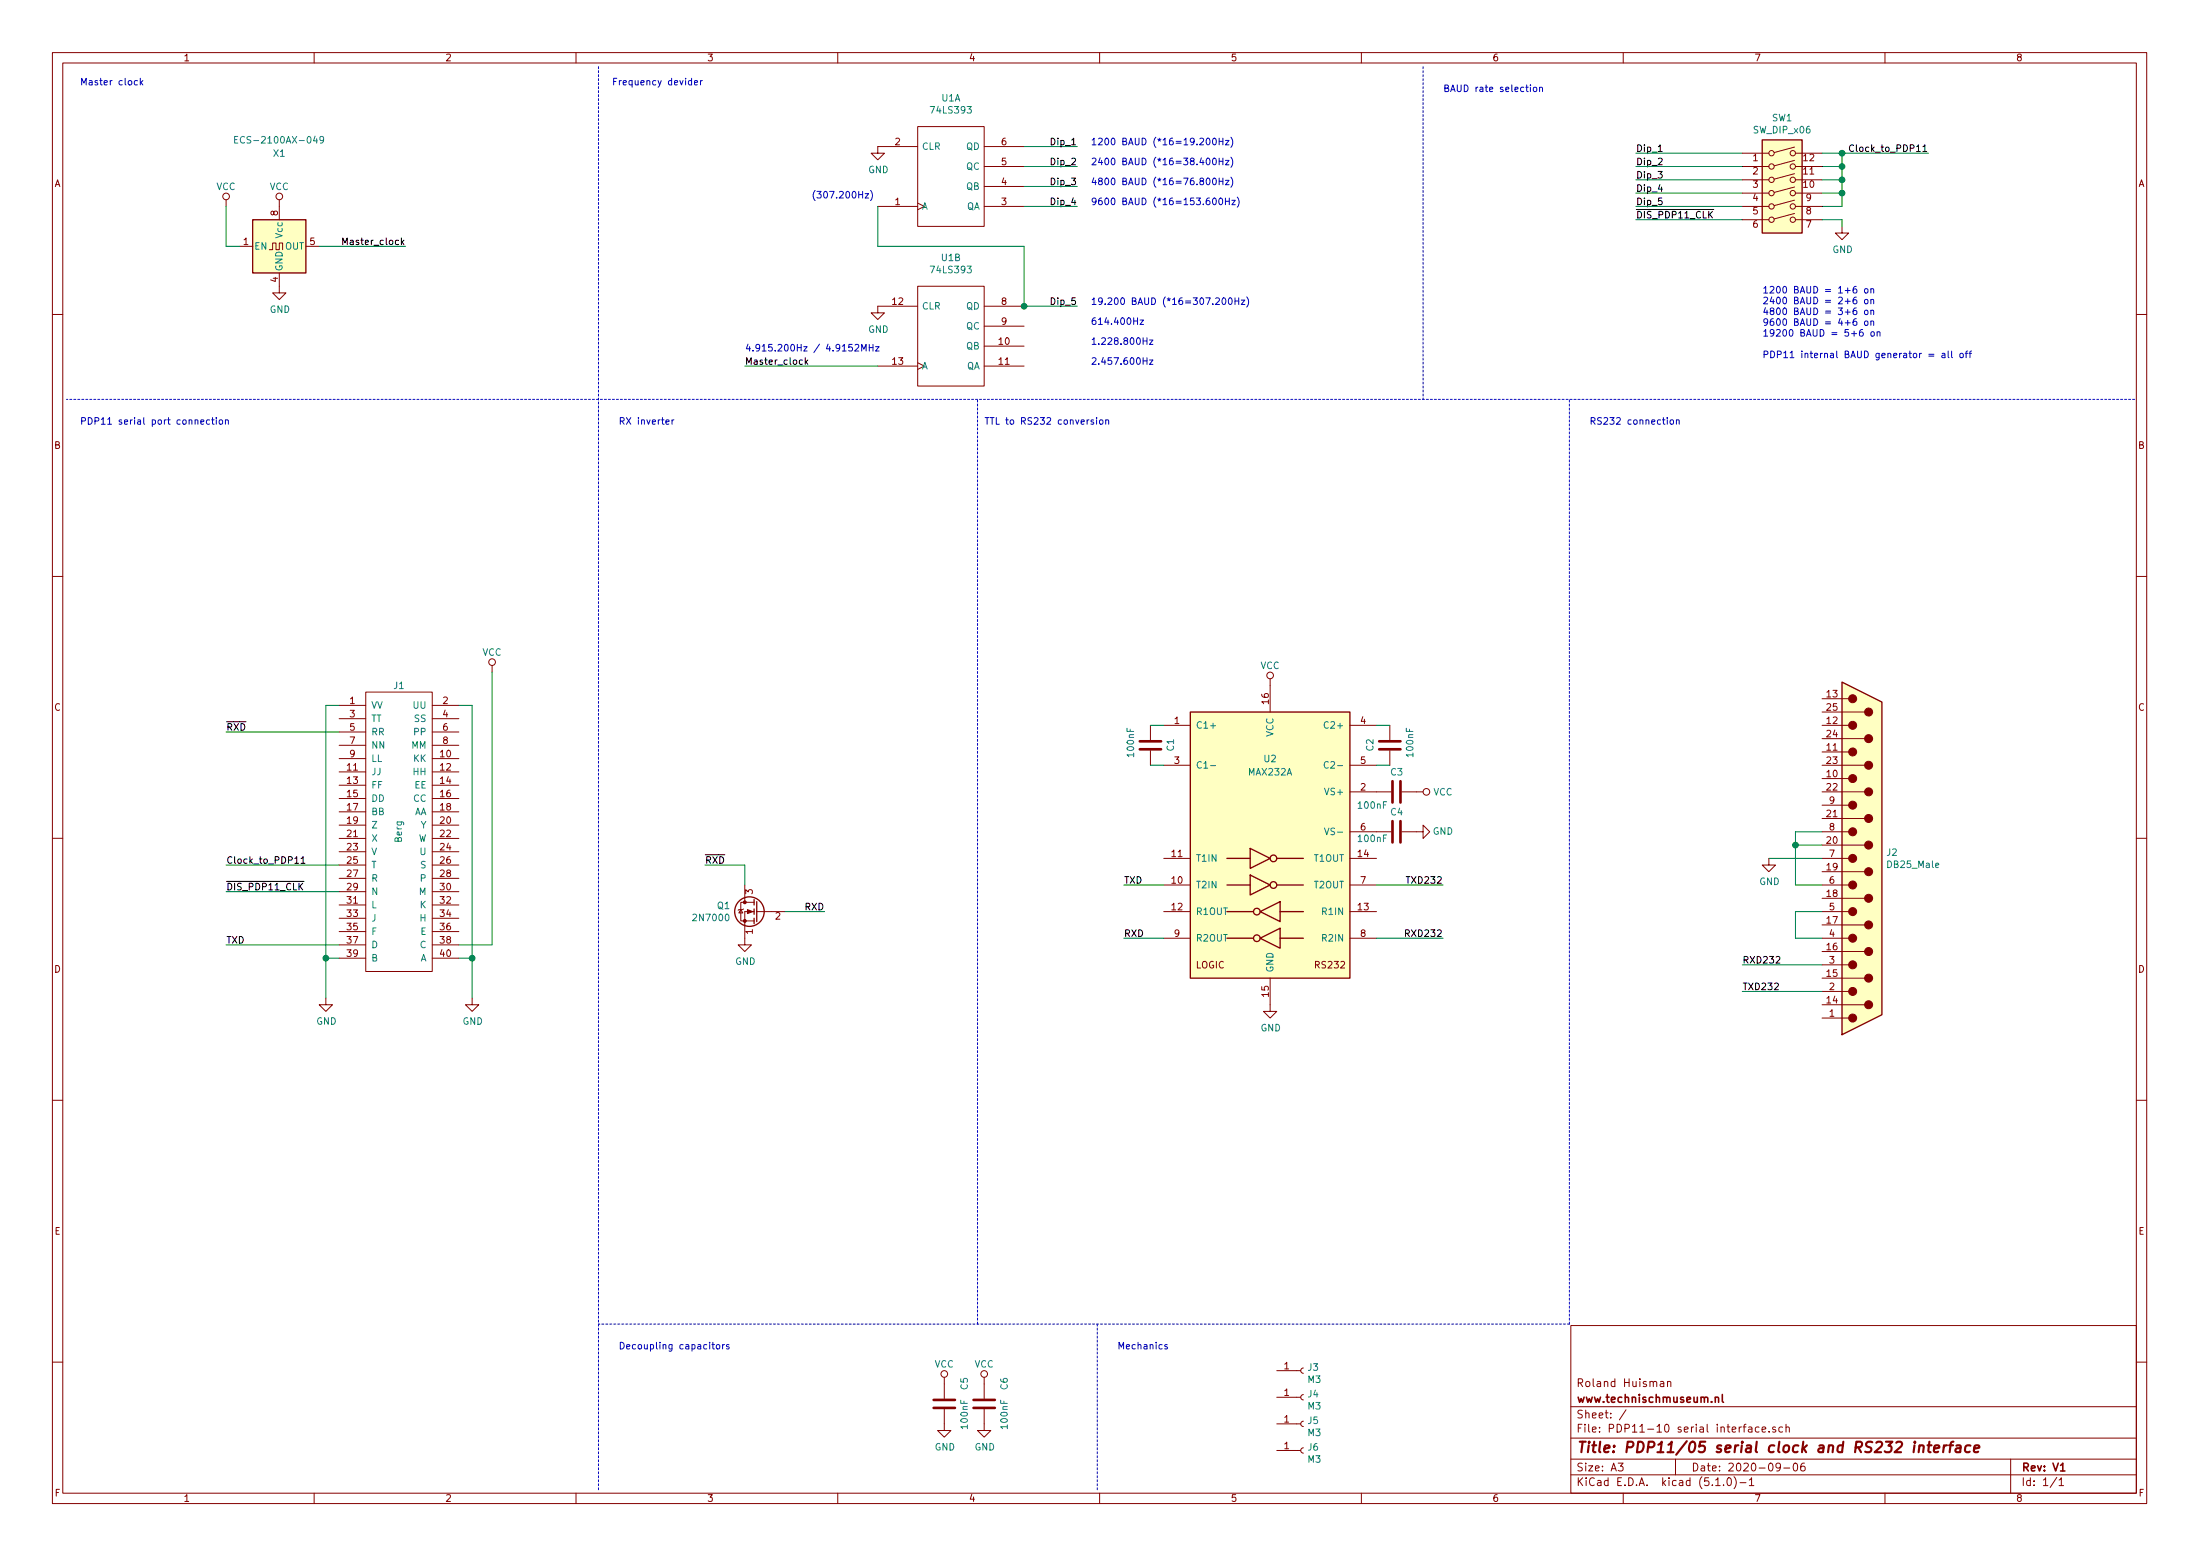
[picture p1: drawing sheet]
<svg xmlns="http://www.w3.org/2000/svg" width="420mm" height="297mm" viewBox="0 0 420 297" stroke-linecap="round" stroke-linejoin="round" font-family="sans-serif">
<g fill="none" stroke="#840000" stroke-width=".19">
<path d="M10 10h400v277h-400zM12 12h396v273.1h-396zM60 10v2M110 10v2M160 10v2M210 10v2M260 10v2M310 10v2M360 10v2M43.2 38.1v1.3M53.3 38.1v3.8M167.6 39.4h7.7"/>
<path d="M175.3 24.2h12.7v19h-12.7zM175.3 38.8l1.2 .6-1.2 .6M175.3 28h-7.7v1.2h1.3l-1.3 1.3-1.2-1.3h1.2M188 39.4h7.6M188 28h7.6M188 35.6h7.6M188 31.8h7.6M332.7 39.4h5.1M332.7 31.8h5.1M332.7 29.2h5.1M332.7 34.3h5.1M332.7 36.9h5.1"/>
<path d="M342.7 38.2l-3.9 1.1M342.7 35.7l-3.9 1M342.7 33.2l-3.9 1M342.7 30.6l-3.9 1.1M342.7 28.1l-3.9 1M342.9 39.4h5.1M342.9 31.8h5.1M342.9 29.2h5.1M342.9 34.3h5.1M342.9 36.9h5.1M45.7 47h2.6M51.4 47.7h.7v-1.3h.6v1.3h.6v-1.3h.7v1.3"/>
<path d="M53.3 52.1v3.8h1.3l-1.3 1.3-1.2-1.3h1.2M58.4 47h2.6M175.3 54.6h12.7v19.1h-12.7zM175.3 58.5h-7.7v1.2h1.3l-1.3 1.3-1.2-1.3h1.2M188 58.5h7.6M332.7 41.9h5.1M342.7 40.8l-3.9 1M342.9 41.9h5.1M351.8 43.2v1.3h1.3l-1.3 1.3-1.3-1.3h1.3M10 60h2M167.6 69.9h7.7M175.3 69.3l1.2 .6-1.2 .6"/>
<path d="M188 66.1h7.6M188 69.9h7.6M188 62.3h7.6M408 60h2M10 110h2M408 110h2M64.8 134.7h5M64.8 137.2h5M64.8 139.7h5M69.8 132.1h12.7v53.4h-12.7zM82.5 134.7h5.1M82.5 137.2h5.1"/>
<path d="M82.5 139.7h5.1M94 127v1.3M219.7 138.5v2.8M222.2 138.5h5.1M242.6 129.6v6.3M257.8 138.5h5.1M265.4 138.5v2.8M348 138.5h5.1M348 135.9h8.1M348 133.4h5.1M64.8 144.8h5M64.8 147.4h5"/>
<path d="M64.8 149.9h5M64.8 152.4h5M64.8 155h5M64.8 157.5h5M64.8 142.3h5M82.5 144.8h5.1M82.5 147.4h5.1M82.5 149.9h5.1M82.5 152.4h5.1M82.5 155h5.1M82.5 157.5h5.1M82.5 142.3h5.1"/>
<path d="M219.7 143.3v2.8M222.2 146.1h5.1M257.8 151.2h7.9M257.8 146.1h5.1M257.8 158.8h7.9M265.4 143.3v2.8M267.7 158.8h4.1v-1.3l1.2 1.3-1.2 1.3v-1.3M267.7 151.2h4.1M348 151.2h8.1M348 146.1h8.1M348 158.8h5.1M348 156.2h8.1"/>
<path d="M348 153.7h5.1M348 148.6h5.1M348 143.5h5.1M348 141h8.1M10 160h2M64.8 160.1h5M64.8 162.6h5M64.8 165.1h5M64.8 167.7h5M64.8 170.2h5M64.8 172.8h5M64.8 175.3h5"/>
<path d="M64.8 177.8h5M82.5 160.1h5.1M82.5 162.6h5.1M82.5 165.1h5.1M82.5 167.7h5.1M82.5 170.2h5.1M82.5 172.8h5.1M82.5 175.3h5.1M82.5 177.8h5.1M141.5 173.6l.4 .7h-.8zM142 173.5l-1 .3M142.2 172.2h-.7v3.6h2.5"/>
<path d="M142.2 172.2h1.8M142.2 168.9v3.3M144 174h-1.8v6.4h1.3l-1.3 1.2-1.2-1.2h1.2M144.5 174h5.4M222.2 168.9h5.1M222.2 163.9h5.1M222.2 174h5.1M222.2 179.1h5.1M257.8 168.9h5.1M257.8 163.9h5.1M257.8 174h5.1M257.8 179.1h5.1"/>
<path d="M337.8 163.9v1.2h1.3l-1.3 1.3-1.3-1.3h1.3M348 168.9h5.1M348 163.9h5.1M348 174h5.1M348 179.1h5.1M348 176.6h8.1M348 171.5h8.1M348 166.4h8.1M348 161.3h8.1M408 160h2M62.2 190.5v1.3h1.3l-1.3 1.3-1.2-1.3h1.2M64.8 180.4h5"/>
<path d="M64.8 182.9h5M82.5 180.4h5.1M82.5 182.9h5.1M90.2 190.5v1.3h1.2l-1.2 1.3-1.3-1.3h1.3M242.6 186.7v6.4h1.2l-1.2 1.2-1.3-1.2h1.3M348 194.3h5.1M348 191.8h8.1M348 189.3h5.1M348 186.7h8.1M348 184.2h5.1M348 181.6h8.1M10 210h2"/>
<path d="M408 210h2M300 253h108v32.1h-108zM10 260h2M180.3 269v4.1h1.3l-1.3 1.3-1.2-1.3h1.2M180.3 262.9v4.1M188 269v4.1h1.2l-1.2 1.3-1.3-1.3h1.3M188 262.9v4.1M243.8 261.7h4.6M243.8 266.7h4.6M243.8 271.8h4.6M243.8 276.9h4.6M248.9 261.1l-.3 .2-.2 .3 .1 .4 .4 .2"/>
<path d="M248.9 266.2l-.3 .1-.2 .4 .1 .3 .4 .2M248.9 271.3l-.3 .1-.2 .3 .1 .4 .4 .2M248.9 276.4l-.3 .1-.2 .3 .1 .4 .4 .2M300 278.5h108M300 274.5h108M300 268.5h108M309 279.3h1l-.5 .6 .4 .1v.7l-.2 .1-.7-.1M310.5 269.1l-1.2 2M317.1 263.8h.6l.1 .9M317.8 264.1h-.6a.29 .29 0 0 0-.2 .3 .29 .29 0 0 0 .2 .3l.6-.1M318.5 263.8l.2-.1 .3 .1 .1 .9M318.5 263.7v1"/>
<path d="M320 278.5v3M334 272.5h.5l.1 .9M334.6 272.8h-.5a.29 .29 0 0 0-.2 .3 .29 .29 0 0 0 .2 .3l.5-.1M335.9 272.5l-.4-.1-.3 .3 .1 .6 .2 .1 .4-.1M336.5 272.9l.7-.1v-.3l-.5-.1-.2 .2 .1 .7h.6M337.9 273.3v.1M339.1 272.5l-.4-.1-.2 .2 .1 .2 .5 .2v.3h-.6M340 279.9l-.2 .3h-.5l-.1-.3 .1-.5 .5-.1 .2 .2a1.19 1.19 0 0 1-.2 1.2l-.5 .1M340.4 272.5l-.4-.1-.3 .3 .1 .6 .2 .1 .4-.1M341.1 272.5l.2-.1 .4 .1v.9M341.1 271.9v1.5M342.6 279.5l.4-.2a.94 .94 0 0 1 0 1.5 .82 .82 0 0 1-.4-1.3z"/>
<path d="M344.6 279.3a.59 .59 0 0 0-.7 .6l.1 .8 .2 .1 .5-.1 .1-.5-.2-.3h-.4l-.3 .3M384 278.5v6.6M408 260h2M60 285.1v1.9M110 285.1v1.9M160 285.1v1.9M210 285.1v1.9M260 285.1v1.9M300 281.5h108M310 285.1v1.9M327.7 283.6h.8M329.2 283.5v.1"/>
<path d="M329.9 282.3l.4-.2a.94 .94 0 0 1 0 1.5 .82 .82 0 0 1-.4-1.3zM331.2 281.9a1.71 1.71 0 0 1 0 2.3M332.3 283h1.2M334.1 282.5l.4-.4v1.5M334.1 283.6h.8M340.7 280.2h1.1M360 285.1v1.9M392.8 282l-1.3 2M393.2 282.5l.5-.4v1.5M393.2 283.6h.9"/>
<circle cx="43.2" cy="37.5" r=".63"/>
<circle cx="53.3" cy="37.5" r=".63"/>
<circle cx="338.3" cy="36.9" r=".51"/>
<circle cx="338.3" cy="39.4" r=".51"/>
<circle cx="338.3" cy="34.3" r=".51"/>
<circle cx="338.3" cy="31.8" r=".51"/>
<circle cx="338.3" cy="29.2" r=".51"/>
<circle cx="342.4" cy="36.9" r=".51"/>
<circle cx="342.4" cy="29.2" r=".51"/>
<circle cx="342.4" cy="31.8" r=".51"/>
<circle cx="342.4" cy="34.3" r=".51"/>
<circle cx="342.4" cy="39.4" r=".51"/>
<circle cx="338.3" cy="41.9" r=".51"/>
<circle cx="342.4" cy="41.9" r=".51"/>
<circle cx="94" cy="126.4" r=".63"/>
<circle cx="242.6" cy="128.9" r=".63"/>
<circle cx="272.4" cy="151.2" r=".63"/>
<circle cx="180.3" cy="262.3" r=".63"/>
<circle cx="188" cy="262.3" r=".63"/>
</g>
<path d="M327.6 266.8l.2-.1 .3 .1 .1 .9M328.9 266.2v1.3l.3 .2M393.5 280.8h.9" fill="none" stroke="#840000" stroke-width=".3"/>
<g fill="none" stroke="#840000" stroke-width=".41">
<path d="M365.7 275.2v.2l.1-.1-.1-.1v.2M366.6 276.1l.3-.2 .4 .1v1.2M366.6 275.9l-.2 1.3M368.1 275.9h.8M368.5 275.2l-.2 1.7 .1 .2 .3 .1M369.4 276.6l1-.2-.1-.4-.6-.1-.3 .3v.9l.2 .1 .6-.1M371.3 275.9l-.2 1.3M371.8 275.9l-.4 .1-.2 .3M372.2 275.9h.8M373.1 275.2l-.4 .1-.1 .2-.3 1.7M373.6 276h.8l-.1 1.2M374.4 276.4l-.6 .1a.4 .4 0 0 0-.4 .3 .4 .4 0 0 0 .3 .4l.7-.1"/>
<path d="M376.3 276a.68 .68 0 0 0-1 .3v.5l.1 .3 .2 .1 .6-.1M377 276.6l1-.2v-.4h-.8l-.2 .9 .2 .3 .6-.1"/>
</g>
<g fill="none" stroke="#0000c2" stroke-width=".19">
<path d="M26.2 15.4h-.3l-.2 .2 .1 .6h.4M26.8 14.9v1.3M26.9 15.7l.4 .5M27.3 15.4l-.5 .5M132.6 15.8l.6-.1v-.3h-.4l-.2 .2 .1 .6h.5M133.8 15.4v.8M134.1 15.4l-.3 .2M292.3 16.2v.1M292.3 16.6v.9M292.9 16.7l.5 .1 .1 .5-.1 .1-.3 .1-.2-.1zM294 16.8l.2-.2 .3 .1 .1 .8M294 16.6v.9"/>
<path d="M165.2 37h.7l-.7 .8h.7M166.2 36.4a1.4 1.4 0 0 1 0 1.9M230.5 26.5l.2-.1a.67 .67 0 0 1 .4 .6 .67 .67 0 0 1-.4 .6l-.3-.4zM230.5 34.1l.2-.1a.67 .67 0 0 1 .4 .6 .67 .67 0 0 1-.4 .7 .83 .83 0 0 1-.2-1.2zM230.5 30.3l.2-.1a.67 .67 0 0 1 .4 .6 .67 .67 0 0 1-.4 .7 .83 .83 0 0 1-.2-1.2zM231.7 37.9l.2-.1a.69 .69 0 0 1 .4 .6 .69 .69 0 0 1-.4 .7l-.3-.5zM231.7 34.1l.2-.1a.69 .69 0 0 1 .4 .6 .69 .69 0 0 1-.4 .7l-.3-.5zM231.7 30.3l.2-.1a.69 .69 0 0 1 .4 .6 .69 .69 0 0 1-.4 .7l-.3-.5zM231.7 26.5l.2-.1a.69 .69 0 0 1 .4 .6 .69 .69 0 0 1-.4 .6l-.3-.4zM232.8 26.4v1.2M232.8 30.2v1.3M232.8 34v1.3"/>
<path d="M232.8 34.6h.8M232.8 30.8h.8M232.8 27h.8M232.9 37.9l.2-.1a.67 .67 0 0 1 .4 .6 .67 .67 0 0 1-.4 .7l-.3-.5zM233.6 26.4v1.2M233.6 30.2v1.3M233.6 34v1.3M234 34.4h.7l-.7 .9h.7M234 30.6h.7l-.7 .9h.7M234 26.8h.7l-.7 .8h.7M234 37.8v1.3M234 38.4h.8"/>
<path d="M234.8 37.8v1.3M235.1 33.8a1.47 1.47 0 0 1 0 1.9M235.1 30a1.47 1.47 0 0 1 0 1.9M235.1 26.2a1.47 1.47 0 0 1 0 1.9M235.3 38.2h.6l-.6 .9h.6M236.3 37.6a1.47 1.47 0 0 1 0 2M233.5 57l.2-.1a.67 .67 0 0 1 .4 .6 .67 .67 0 0 1-.4 .6l-.3-.5zM234.7 57l.2-.1a.69 .69 0 0 1 .4 .6 .69 .69 0 0 1-.4 .6l-.3-.5zM235.9 56.9v1.2M235.9 57.5h.7M236.6 56.9v1.2M237.1 57.3h.6l-.6 .8h.6"/>
<path d="M238.1 56.7a1.47 1.47 0 0 1 0 1.9M354.5 54.7h-.2a.79 .79 0 0 0-.1 1.2l.4-.1v-.5l-.4-.1-.3 .2M354.5 56.7h-.2a.79 .79 0 0 0-.1 1.3l.4-.1v-.6l-.4-.1-.3 .3M354.5 58.8h-.2a.79 .79 0 0 0-.1 1.3l.4-.2v-.5l-.4-.1-.3 .2M356.2 55.2l.3-.1 .2 .1-.1 .7h-.3l-.2-.2zM356.2 57.2h.3l.2 .1-.1 .6-.3 .1-.2-.2zM356.2 59.3l.3-.1 .2 .1-.1 .7-.3 .1-.2-.3zM357.3 55.2l.2-.1 .3 .1v.7M357.3 57.3l.2-.1h.3v.8M357.3 59.3l.2-.1 .3 .1v.8M357.3 55.1v.8M357.3 57.2v.8"/>
<path d="M357.3 59.2v.9M40.6 79.7v1.1l.3 .2M41.3 79.7v.1M163.3 65.9l.5-.2 .2 .4-.8 .9h.8M164.6 67v-1.3l.4 1 .4-1v1.3M166 65.7v1.3M166 66.4h.7M166.7 65.7v1.3M167.2 66.2h.7l-.7 .8h.7M209.4 79.7v.1M217.7 61.1h.7l-.7 .8h.7M218.3 65.1h.7"/>
<path d="M218.3 68.9h.7M219 64.5v1.2M219 68.3v1.3M219.5 64.9h.7l-.7 .8h.7M219.5 68.7h.7l-.7 .9h.7M354.5 60.8h-.2a.79 .79 0 0 0-.1 1.3l.4-.1v-.5l-.4-.2-.3 .3M355.7 62.9l-.4 .1-.2 .5 .1 .5 .2 .2 .3-.1 .2-.2-.2-.4-.3-.1-.3 .2M356.2 61.3h.3l.2 .1-.1 .7h-.3l-.2-.2zM357.3 61.4l.2-.1h.3v.8M357.3 61.3v.8M357.4 63.5l.1-.2 .4 .2 .1 .4-.2 .2-.3 .1-.1-.2zM358.5 63.5l.5-.1 .1 .8"/>
<path d="M358.5 63.3v.9M368.4 67.6h.9M368.4 68h.9M370.9 67.5h.5v.8M371.4 67.8h-.4l-.2 .2 .2 .3 .4-.1M372.1 67v1.1l.1 .2M372.7 67v1.1l.2 .2M374.3 67.6l.2-.2 .4 .2 .1 .5-.2 .1-.3 .1-.2-.1zM375.3 67.4h.5M375.8 67l-.3 .2v1.1M376 67.4h.5M376.5 67l-.3 .2v1.1"/>
<path d="M38.4 80.6l.5-.1v-.3l-.4-.1-.1 .2v.6h.5M40 80.2l-.3-.1-.3 .3 .1 .5h.5M40.4 80.1h.5M41.3 80.1v.9M42 80.2l.5 .1v.5l-.1 .1-.3 .1-.2-.1zM43.1 80.3l.1-.2 .3 .1 .1 .8M43.1 80.1v.9M127.2 80.6l.6-.1-.1-.3-.3-.1-.2 .2 .1 .6h.4M128.3 80.1v.9M128.7 80.1l-.4 .3M208.8 80.2l-.3-.1-.1 .2v.2l.4 .1v.3h-.4M209.4 80.1v.9"/>
<path d="M210 80.3l.2-.2 .4 .2v.5l-.1 .1-.3 .1-.2-.1zM211.2 80.3l.5-.1v.8M211.2 80.1v.9M319.1 80.2l.3-.1 .2 .2-.1 .6-.3 .1-.3-.2zM320.2 80.3l.1-.2 .3 .1 .1 .8M320.2 80.1v.9M136 256.7h.4M136.1 256.2v1.1l.3 .2M136.9 256.8l.1-.1 .4 .1 .1 .5-.2 .2h-.3l-.1-.1zM138 256.7v.8M138.4 256.7l-.4 .2M139.2 256.7h-.3l-.2 .2 .1 .1 .4 .2v.3h-.5"/>
<path d="M222.9 256.7h-.3l-.2 .2 .1 .1 .4 .2v.3h-.5"/>
</g>
<g fill="#ffffc2" stroke="#ffffc2" stroke-width=".19">
<path d="M227.3 135.9h30.5v50.8h-30.5z"/>
<path d="M351.8 130.2l7.6 3.8v59.7l-7.6 3.8z"/>
<path d="M48.3 41.9h10.1v10.2h-10.1z"/>
<path d="M336.5 26.7h7.7v17.8h-7.7z"/>
</g>
<g fill="none" stroke="#840000" stroke-width=".25">
<path d="M336.5 26.7h7.7v17.8h-7.7zM48.3 41.9h10.1v10.2h-10.1zM227.3 135.9h30.5v50.8h-30.5zM351.8 130.2l7.6 3.8v59.7l-7.6 3.8zM144 171.7v1.1M144 173.5v1M144 175.3v1M144.5 172.1v3.8M234.3 168.9h4.5M234.3 163.9h4.5M234.3 179.1h5.1M234.3 174h5.1"/>
<path d="M238.8 167l3.8 1.9-3.8 2zM238.8 162l3.8 1.9-3.8 1.9zM240.7 179.1l3.8-1.9v3.8zM240.7 174l3.8-1.9v3.8zM243.8 168.9h5.1M243.8 163.9h5.1M244.5 179.1h4.4M244.5 174h4.4"/>
<circle cx="143.1" cy="174" r="2.82"/>
<circle cx="240" cy="179.1" r=".63"/>
<circle cx="240" cy="174" r=".63"/>
<circle cx="243.2" cy="163.9" r=".63"/>
<circle cx="243.2" cy="168.9" r=".63"/>
</g>
<path d="M44.8 26.7h.4M45.4 26h-.6v1.3h.6M61.8 26.6l-.2 .2h-.4l-.1-.6 .5-.2 .2 .3-.1 .7-.1 .3h-.4M253.7 137.9a.5 .5 0 0 0-.7 0 .5 .5 0 0 0-.1 .6l.2 .5 .6-.1M231.2 146.2h1M253 158.1l.4 1.2 .4-1.2M253.7 145.5a.5 .5 0 0 0-.7 0 .5 .5 0 0 0-.1 .6l.2 .5 .6-.1" fill="none" stroke="#008484" stroke-width=".19"/>
<path d="M217.7 143h4M217.7 141.5h4M263.4 143h4.1M263.4 141.5h4.1M265.9 149.1v4.1M265.9 156.8v4M267.5 149.1v4.1M267.5 156.8v4M178.3 268.8h4.1M178.3 267.2h4.1M185.9 268.8h4.1M185.9 267.2h4.1" fill="none" stroke="#840000" stroke-width=".51"/>
<g fill="none" stroke="#008400" stroke-width=".19">
<path d="M43.2 39.4v7.6h2.5M167.6 39.4v7.6h28v11.5h10.1M195.6 28h10.1M195.6 31.8h10.1M195.6 35.6h10.1M195.6 39.4h10.1M312.4 31.8h20.3M312.4 39.4h20.3M312.4 29.2h20.3M312.4 34.3h20.3M312.4 36.9h20.3M348 31.8h3.8"/>
<path d="M348 29.2h20.3M348 34.3h3.8M348 36.9h3.8M351.8 29.2v10.2h-3.8M61 47h16.5M312.4 41.9h20.3M348 41.9h3.8v1.3M142.2 69.9h25.4M43.2 139.7h21.6M64.8 134.7h-2.6v55.8M87.6 134.7h2.6v55.8M94 128.3v52.1h-6.4"/>
<path d="M219.7 138.5h2.5M262.9 138.5h2.5M219.7 146.1h2.5M262.9 146.1h2.5M348 158.8h-5.1v10.1h5.1M43.2 165.1h21.6M43.2 170.2h21.6M134.6 165.1h7.6v3.8M149.9 174h7.6M214.6 179.1h7.6M214.6 168.9h7.6M262.9 179.1h12.7"/>
<path d="M262.9 168.9h12.7M337.8 163.9h10.2M342.9 161.3h5.1M348 174h-5.1v5.1h5.1M43.2 180.4h21.6M62.2 182.9h2.6M87.6 182.9h2.6M332.7 189.3h15.3M332.7 184.2h15.3"/>
</g>
<g fill="none" stroke="#000" stroke-width=".19">
<path d="M316.7 28.9h.7M326 40h1.3M354 27.8a.6 .6 0 0 0-.8 .4 .6 .6 0 0 0 .5 .7l.3-.1M65.5 46.7v-1.3l.4 .9 .4-.9v1.3M326.5 40.9l.6 .7M327.1 40.3l-.8 .8M153.8 68.3v1.3M153.9 69.1l.4 .5M154.3 68.7l-.5 .5M56.3 164.8h.7M56.8 168.3h1.3M57.3 169.2l.5 .7"/>
<path d="M57.5 163.9l.4-.4v1.3M57.5 164.8h.7M57.8 168.6l-.7 .8M268.4 178.2l.6-.1 .2-.2-.1-.3-.7-.1v1.3"/>
</g>
<g fill="#008400" stroke="#008400" stroke-width=".25">
<circle cx="351.8" cy="31.8" r=".51"/>
<circle cx="351.8" cy="34.3" r=".51"/>
<circle cx="351.8" cy="29.2" r=".51"/>
<circle cx="351.8" cy="36.9" r=".51"/>
<circle cx="62.2" cy="182.9" r=".51"/>
<circle cx="90.2" cy="182.9" r=".51"/>
<circle cx="195.6" cy="58.5" r=".51"/>
<circle cx="342.9" cy="161.3" r=".51"/>
</g>
<g fill="#840000" stroke="#840000" stroke-width=".19">
<path d="M142.7 173.6l1.1 .4-1.1 .4z"/>
<circle cx="353.8" cy="194.3" r=".76"/>
<circle cx="353.8" cy="189.3" r=".76"/>
<circle cx="353.8" cy="184.2" r=".76"/>
<circle cx="353.8" cy="179.1" r=".76"/>
<circle cx="353.8" cy="174" r=".76"/>
<circle cx="353.8" cy="168.9" r=".76"/>
<circle cx="353.8" cy="163.9" r=".76"/>
<circle cx="353.8" cy="158.8" r=".76"/>
<circle cx="353.8" cy="153.7" r=".76"/>
<circle cx="353.8" cy="148.6" r=".76"/>
<circle cx="353.8" cy="143.5" r=".76"/>
<circle cx="353.8" cy="138.5" r=".76"/>
<circle cx="353.8" cy="133.4" r=".76"/>
<circle cx="356.9" cy="191.8" r=".76"/>
<circle cx="356.9" cy="186.7" r=".76"/>
<circle cx="356.9" cy="181.6" r=".76"/>
<circle cx="356.9" cy="176.6" r=".76"/>
<circle cx="356.9" cy="171.5" r=".76"/>
<circle cx="356.9" cy="166.4" r=".76"/>
<circle cx="356.9" cy="161.3" r=".76"/>
<circle cx="356.9" cy="156.2" r=".76"/>
<circle cx="356.9" cy="151.2" r=".76"/>
<circle cx="356.9" cy="146.1" r=".76"/>
<circle cx="356.9" cy="141" r=".76"/>
<circle cx="356.9" cy="135.9" r=".76"/>
<circle cx="142.2" cy="175.8" r=".28"/>
<circle cx="142.2" cy="172.2" r=".28"/>
</g>
<path d="M114.3 12.7v271.8M271.8 12.7v63.5M407.7 76.2h-395M186.7 252.8v-176.6M209.5 252.8v31.7M299.7 252.8v-176.6M299.7 252.8h-185.4" fill="none" stroke="#0000c2" stroke-width=".19" stroke-dasharray=".4 .4"/>
<text font-size="2.8" fill="#840000" x="301" y="277.3">Title: PDP11/05 serial clock and RS232 interface</text>
<g font-size="2.1" fill="#840000">
<text x="301" y="267.8">www.technischmuseum.nl</text>
<text x="301" y="264.8">Roland Huisman</text>
<text x="301" y="273.5">File: PDP11-10 serial interface.sch</text>
<text x="301" y="270.8">Sheet: /</text>
<text x="301" y="280.9">Size: A3</text>
<text x="323" y="280.9">Date: 2020-09-06</text>
<text x="386" y="280.9">Rev: V1</text>
<text x="301" y="283.7">KiCad E.D.A. kicad (5.1.0)-1</text>
<text x="386" y="283.7">Id: 1/1</text>
</g>
<g font-size="1.8" fill="#840000">
<text x="35" y="11.7">1</text>
<text x="85" y="11.7">2</text>
<text x="135" y="11.7">3</text>
<text x="185" y="11.7">4</text>
<text x="235" y="11.7">5</text>
<text x="285" y="11.7">6</text>
<text x="335" y="11.7">7</text>
<text x="385" y="11.7">8</text>
<text x="171" y="27.7">2</text>
<text x="191.3" y="27.7">6</text>
<text x="10.4" y="35.7">A</text>
<text x="191.3" y="35.3">4</text>
<text x="191.3" y="31.5">5</text>
<text x="334.8" y="30.8">1</text>
<text x="334.8" y="33.3">2</text>
<text x="334.8" y="35.9">3</text>
<text x="344.5" y="35.9">10</text>
<text x="344.5" y="33.3">11</text>
<text x="344.5" y="30.8">12</text>
<text x="408.4" y="35.7">A</text>
<text x="53.1" y="41.2" transform="rotate(-90 53.1 41.2)">8</text>
<text x="171" y="39.2">1</text>
<text x="191.3" y="39.2">3</text>
<text x="334.8" y="38.4">4</text>
<text x="334.8" y="40.9">5</text>
<text x="345" y="40.9">8</text>
<text x="345" y="38.4">9</text>
<text x="46.5" y="46.8">1</text>
<text x="59.2" y="46.8">5</text>
<text x="334.8" y="43.5">6</text>
<text x="345" y="43.5">7</text>
<text x="53.1" y="53.9" transform="rotate(-90 53.1 53.9)">4</text>
<text x="170.5" y="58.2">12</text>
<text x="191.3" y="58.2">8</text>
<text x="190.8" y="65.8">10</text>
<text x="191.3" y="62">9</text>
<text x="170.5" y="69.6">13</text>
<text x="190.8" y="69.6">11</text>
<text x="10.4" y="85.7">B</text>
<text x="408.4" y="85.7">B</text>
<text x="10.4" y="135.7">C</text>
<text x="66.8" y="134.4">1</text>
<text x="66.8" y="136.9">3</text>
<text x="84.6" y="134.4">2</text>
<text x="84.6" y="136.9">4</text>
<text x="242.3" y="134.4" transform="rotate(-90 242.3 134.4)">16</text>
<text x="348.9" y="133.1">13</text>
<text x="348.9" y="135.7">25</text>
<text x="408.4" y="135.7">C</text>
<text x="66.8" y="139.5">5</text>
<text x="66.8" y="142">7</text>
<text x="84.6" y="139.5">6</text>
<text x="84.6" y="142">8</text>
<text x="224.3" y="138.2">1</text>
<text x="259.9" y="138.2">4</text>
<text x="348.9" y="143.3">11</text>
<text x="348.9" y="138.2">12</text>
<text x="348.9" y="140.8">24</text>
<text x="66.3" y="147.1">11</text>
<text x="66.3" y="149.6">13</text>
<text x="66.8" y="144.6">9</text>
<text x="84.1" y="144.6">10</text>
<text x="84.1" y="147.1">12</text>
<text x="84.1" y="149.6">14</text>
<text x="224.3" y="145.8">3</text>
<text x="259.9" y="145.8">5</text>
<text x="348.9" y="148.4">10</text>
<text x="348.9" y="145.8">23</text>
<text x="66.3" y="152.2">15</text>
<text x="66.3" y="154.7">17</text>
<text x="84.1" y="152.2">16</text>
<text x="84.1" y="154.7">18</text>
<text x="259.9" y="150.9">2</text>
<text x="348.9" y="156">21</text>
<text x="348.9" y="150.9">22</text>
<text x="349.4" y="153.5">9</text>
<text x="66.3" y="157.3">19</text>
<text x="66.3" y="159.8">21</text>
<text x="84.1" y="157.3">20</text>
<text x="84.1" y="159.8">22</text>
<text x="259.9" y="158.5">6</text>
<text x="348.9" y="161.1">20</text>
<text x="349.4" y="158.5">8</text>
<text x="66.3" y="162.3">23</text>
<text x="66.3" y="164.9">25</text>
<text x="66.3" y="167.4">27</text>
<text x="84.1" y="162.3">24</text>
<text x="84.1" y="164.9">26</text>
<text x="84.1" y="167.4">28</text>
<text x="223.8" y="163.6">11</text>
<text x="259.4" y="163.6">14</text>
<text x="348.9" y="166.2">19</text>
<text x="349.4" y="163.6">7</text>
<text x="66.3" y="170">29</text>
<text x="66.3" y="172.5">31</text>
<text x="84.1" y="170">30</text>
<text x="84.1" y="172.5">32</text>
<text x="143.8" y="170.7" transform="rotate(-90 143.8 170.7)">3</text>
<text x="223.8" y="168.7">10</text>
<text x="223.8" y="173.8">12</text>
<text x="259.4" y="173.8">13</text>
<text x="259.9" y="168.7">7</text>
<text x="348.9" y="171.2">18</text>
<text x="349.4" y="173.8">5</text>
<text x="349.4" y="168.7">6</text>
<text x="66.3" y="175">33</text>
<text x="66.3" y="177.6">35</text>
<text x="84.1" y="175">34</text>
<text x="84.1" y="177.6">36</text>
<text x="143.8" y="178.3" transform="rotate(-90 143.8 178.3)">1</text>
<text x="148.1" y="175.6">2</text>
<text x="224.3" y="178.9">9</text>
<text x="259.9" y="178.9">8</text>
<text x="348.9" y="176.3">17</text>
<text x="349.4" y="178.9">4</text>
<text x="10.4" y="185.7">D</text>
<text x="66.3" y="180.1">37</text>
<text x="66.3" y="182.7">39</text>
<text x="84.1" y="180.1">38</text>
<text x="84.1" y="182.7">40</text>
<text x="228.3" y="184.9">LOGIC</text>
<text x="251.3" y="184.9">RS232</text>
<text x="348.9" y="181.4">16</text>
<text x="349.4" y="183.9">3</text>
<text x="408.4" y="185.7">D</text>
<text x="242.3" y="190.2" transform="rotate(-90 242.3 190.2)">15</text>
<text x="348.9" y="191.6">14</text>
<text x="348.9" y="186.5">15</text>
<text x="349.4" y="189">2</text>
<text x="349.4" y="194.1">1</text>
<text x="10.4" y="235.7">E</text>
<text x="408.4" y="235.7">E</text>
<text x="245.3" y="261.4">1</text>
<text x="245.3" y="266.5">1</text>
<text x="245.3" y="271.6">1</text>
<text x="245.3" y="276.6">1</text>
<text x="10.5" y="285.7">F</text>
<text x="35" y="286.7">1</text>
<text x="85" y="286.7">2</text>
<text x="135" y="286.7">3</text>
<text x="185" y="286.7">4</text>
<text x="235" y="286.7">5</text>
<text x="285" y="286.7">6</text>
<text x="335" y="286.7">7</text>
<text x="385" y="286.7">8</text>
<text x="408.5" y="285.7">F</text>
</g>
<g font-size="1.8" fill="#0000c2">
<text x="15.2" y="16.3">Master clock</text>
<text x="116.8" y="16.3">Frequency devider</text>
<text x="275.6" y="17.6">BAUD rate selection</text>
<text x="208.3" y="27.7">1200 BAUD (*16=19.200Hz)</text>
<text x="208.3" y="35.3">4800 BAUD (*16=76.800Hz)</text>
<text x="208.3" y="31.5">2400 BAUD (*16=38.400Hz)</text>
<text x="154.9" y="37.9">(307.200Hz)</text>
<text x="208.3" y="39.2">9600 BAUD (*16=153.600Hz)</text>
<text x="208.3" y="58.2">19.200 BAUD (*16=307.200Hz)</text>
<text x="336.5" y="56">1200 BAUD = 1+6 on</text>
<text x="336.5" y="58.1">2400 BAUD = 2+6 on</text>
<text x="208.3" y="62">614.400Hz</text>
<text x="208.3" y="65.8">1.228.800Hz</text>
<text x="336.5" y="60.1">4800 BAUD = 3+6 on</text>
<text x="336.5" y="62.2">9600 BAUD = 4+6 on</text>
<text x="336.5" y="64.2">19200 BAUD = 5+6 on</text>
<text x="142.2" y="67.1">4.915.200Hz / 4.9152MHz</text>
<text x="208.3" y="69.6">2.457.600Hz</text>
<text x="336.5" y="68.4">PDP11 internal BAUD generator = all off</text>
<text x="15.2" y="81.1">PDP11 serial port connection</text>
<text x="118.1" y="81.1">RX inverter</text>
<text x="188" y="81.1">TTL to RS232 conversion</text>
<text x="303.5" y="81.1">RS232 connection</text>
<text x="118.1" y="257.6">Decoupling capacitors</text>
<text x="213.4" y="257.6">Mechanics</text>
</g>
<g font-size="1.8" fill="#008484">
<text x="178" y="21.7">74LS393</text>
<text x="179.9" y="19.4">U1A</text>
<text x="338.5" y="23.2">SW1</text>
<text x="46.2" y="27.4">ECS-2100AX-049</text>
<text x="52.3" y="29.9">X1</text>
<text x="176" y="28.6">CLR</text>
<text x="184.6" y="28.6">QD</text>
<text x="335" y="25.5">SW_DIP_x06</text>
<text x="165.8" y="33.1">GND</text>
<text x="184.6" y="32.4">QC</text>
<text x="41.3" y="36.3">VCC</text>
<text x="51.5" y="36.3">VCC</text>
<text x="176" y="40">A</text>
<text x="184.6" y="40">QA</text>
<text x="184.6" y="36.2">QB</text>
<text x="48.5" y="47.7">EN</text>
<text x="54" y="45.4" transform="rotate(-90 54 45.4)">Vcc</text>
<text x="54.4" y="47.7">OUT</text>
<text x="54" y="51.9" transform="rotate(-90 54 51.9)">GND</text>
<text x="178" y="52.2">74LS393</text>
<text x="179.9" y="49.8">U1B</text>
<text x="350" y="48.3">GND</text>
<text x="51.5" y="59.7">GND</text>
<text x="176" y="59.1">CLR</text>
<text x="184.6" y="59.1">QD</text>
<text x="165.8" y="63.5">GND</text>
<text x="184.6" y="62.9">QC</text>
<text x="176" y="70.5">A</text>
<text x="184.6" y="66.7">QB</text>
<text x="184.6" y="70.5">QA</text>
<text x="92.1" y="125.2">VCC</text>
<text x="75.2" y="131.5">J1</text>
<text x="240.7" y="127.7">VCC</text>
<text x="70.9" y="135.3">VV</text>
<text x="70.9" y="137.8">TT</text>
<text x="79" y="135.3">UU</text>
<text x="79.2" y="137.8">SS</text>
<text x="70.9" y="140.4">RR</text>
<text x="70.9" y="142.9">NN</text>
<text x="78.6" y="142.9">MM</text>
<text x="79.2" y="140.4">PP</text>
<text x="224.2" y="143.3" transform="rotate(-90 224.2 143.3)">C1</text>
<text x="228.3" y="139.1">C1+</text>
<text x="243.2" y="140.7" transform="rotate(-90 243.2 140.7)">VCC</text>
<text x="253.5" y="139.1">C2+</text>
<text x="262.3" y="143.3" transform="rotate(-90 262.3 143.3)">C2</text>
<text x="70.9" y="148">JJ</text>
<text x="70.9" y="145.5">LL</text>
<text x="79" y="145.5">KK</text>
<text x="79" y="148">HH</text>
<text x="216.6" y="144.3" transform="rotate(-90 216.6 144.3)">100nF</text>
<text x="228.3" y="146.7">C1-</text>
<text x="238.5" y="148">MAX232A</text>
<text x="241.5" y="145.5">U2</text>
<text x="253.9" y="146.7">C2-</text>
<text x="265.6" y="148">C3</text>
<text x="269.9" y="144.3" transform="rotate(-90 269.9 144.3)">100nF</text>
<text x="70.9" y="150.5">FF</text>
<text x="70.9" y="153.1">DD</text>
<text x="70.9" y="155.6">BB</text>
<text x="79" y="153.1">CC</text>
<text x="79" y="155.6">AA</text>
<text x="79.2" y="150.5">EE</text>
<text x="253.4" y="151.8">VS+</text>
<text x="259.5" y="154.4">100nF</text>
<text x="265.6" y="155.7">C4</text>
<text x="273.7" y="151.9">VCC</text>
<text x="70.9" y="158.2">Z</text>
<text x="70.9" y="160.7">X</text>
<text x="76.8" y="160.8" transform="rotate(-90 76.8 160.8)">Berg</text>
<text x="79.9" y="160.7">W</text>
<text x="80.4" y="158.2">Y</text>
<text x="253.8" y="159.4">VS-</text>
<text x="259.5" y="160.7">100nF</text>
<text x="273.6" y="159.3">GND</text>
<text x="70.9" y="163.2">V</text>
<text x="70.9" y="165.8">T</text>
<text x="80.3" y="163.2">U</text>
<text x="80.4" y="165.8">S</text>
<text x="228.3" y="164.5">T1IN</text>
<text x="251" y="164.5">T1OUT</text>
<text x="360.4" y="163.4">J2</text>
<text x="360.7" y="165.7">DB25_Male</text>
<text x="70.9" y="168.3">R</text>
<text x="70.9" y="170.9">N</text>
<text x="70.9" y="173.4">L</text>
<text x="80.1" y="170.9">M</text>
<text x="80.3" y="173.4">K</text>
<text x="80.4" y="168.3">P</text>
<text x="137" y="173.5">Q1</text>
<text x="228.3" y="169.6">T2IN</text>
<text x="251" y="169.6">T2OUT</text>
<text x="336" y="168.9">GND</text>
<text x="70.9" y="175.9">J</text>
<text x="70.9" y="178.5">F</text>
<text x="80.3" y="175.9">H</text>
<text x="80.4" y="178.5">E</text>
<text x="132.7" y="175.9">2N7000</text>
<text x="228.3" y="174.7">R1OUT</text>
<text x="228.3" y="179.7">R2OUT</text>
<text x="252.8" y="174.7">R1IN</text>
<text x="252.8" y="179.7">R2IN</text>
<text x="70.9" y="181">D</text>
<text x="70.9" y="183.6">B</text>
<text x="80.3" y="181">C</text>
<text x="80.3" y="183.6">A</text>
<text x="140.4" y="184.2">GND</text>
<text x="243.2" y="185.7" transform="rotate(-90 243.2 185.7)">GND</text>
<text x="60.4" y="195.6">GND</text>
<text x="88.3" y="195.6">GND</text>
<text x="240.7" y="196.9">GND</text>
<text x="178.5" y="261.1">VCC</text>
<text x="186.1" y="261.1">VCC</text>
<text x="249.8" y="264">M3</text>
<text x="249.8" y="261.7">J3</text>
<text x="184.8" y="265.3" transform="rotate(-90 184.8 265.3)">C5</text>
<text x="192.5" y="265.3" transform="rotate(-90 192.5 265.3)">C6</text>
<text x="249.8" y="269.1">M3</text>
<text x="249.8" y="266.8">J4</text>
<text x="184.8" y="272.6" transform="rotate(-90 184.8 272.6)">100nF</text>
<text x="192.5" y="272.6" transform="rotate(-90 192.5 272.6)">100nF</text>
<text x="249.8" y="274.2">M3</text>
<text x="249.8" y="271.8">J5</text>
<text x="178.5" y="276.9">GND</text>
<text x="186.1" y="276.9">GND</text>
<text x="249.8" y="279.2">M3</text>
<text x="249.8" y="276.9">J6</text>
</g>
<g font-size="1.8">
<text x="200.9" y="27.7">Dip_1</text>
<text x="312.4" y="29">Dip_1</text>
<text x="354.3" y="29">Clock_to_PDP11</text>
<text x="200.9" y="35.3">Dip_3</text>
<text x="200.9" y="31.5">Dip_2</text>
<text x="312.4" y="34.1">Dip_3</text>
<text x="312.4" y="31.5">Dip_2</text>
<text x="200.9" y="39.2">Dip_4</text>
<text x="312.4" y="36.6">Dip_4</text>
<text x="312.4" y="39.2">Dip_5</text>
<text x="312.4" y="41.7">DIS_PDP11_CLK</text>
<text x="66.3" y="46.8">Master_clock</text>
<text x="200.9" y="58.2">Dip_5</text>
<text x="142.2" y="69.6">Master_clock</text>
<text x="43.2" y="139.5">RXD</text>
<text x="43.2" y="164.9">Clock_to_PDP11</text>
<text x="134.6" y="164.9">RXD</text>
<text x="43.2" y="170">DIS_PDP11_CLK</text>
<text x="153.7" y="173.8">RXD</text>
<text x="214.6" y="168.7">TXD</text>
<text x="269.1" y="168.7">TXD232</text>
<text x="214.6" y="178.9">RXD</text>
<text x="268.9" y="178.9">RXD232</text>
<text x="43.2" y="180.1">TXD</text>
<text x="332.7" y="183.9">RXD232</text>
<text x="332.7" y="189">TXD232</text>
</g>
</svg>
